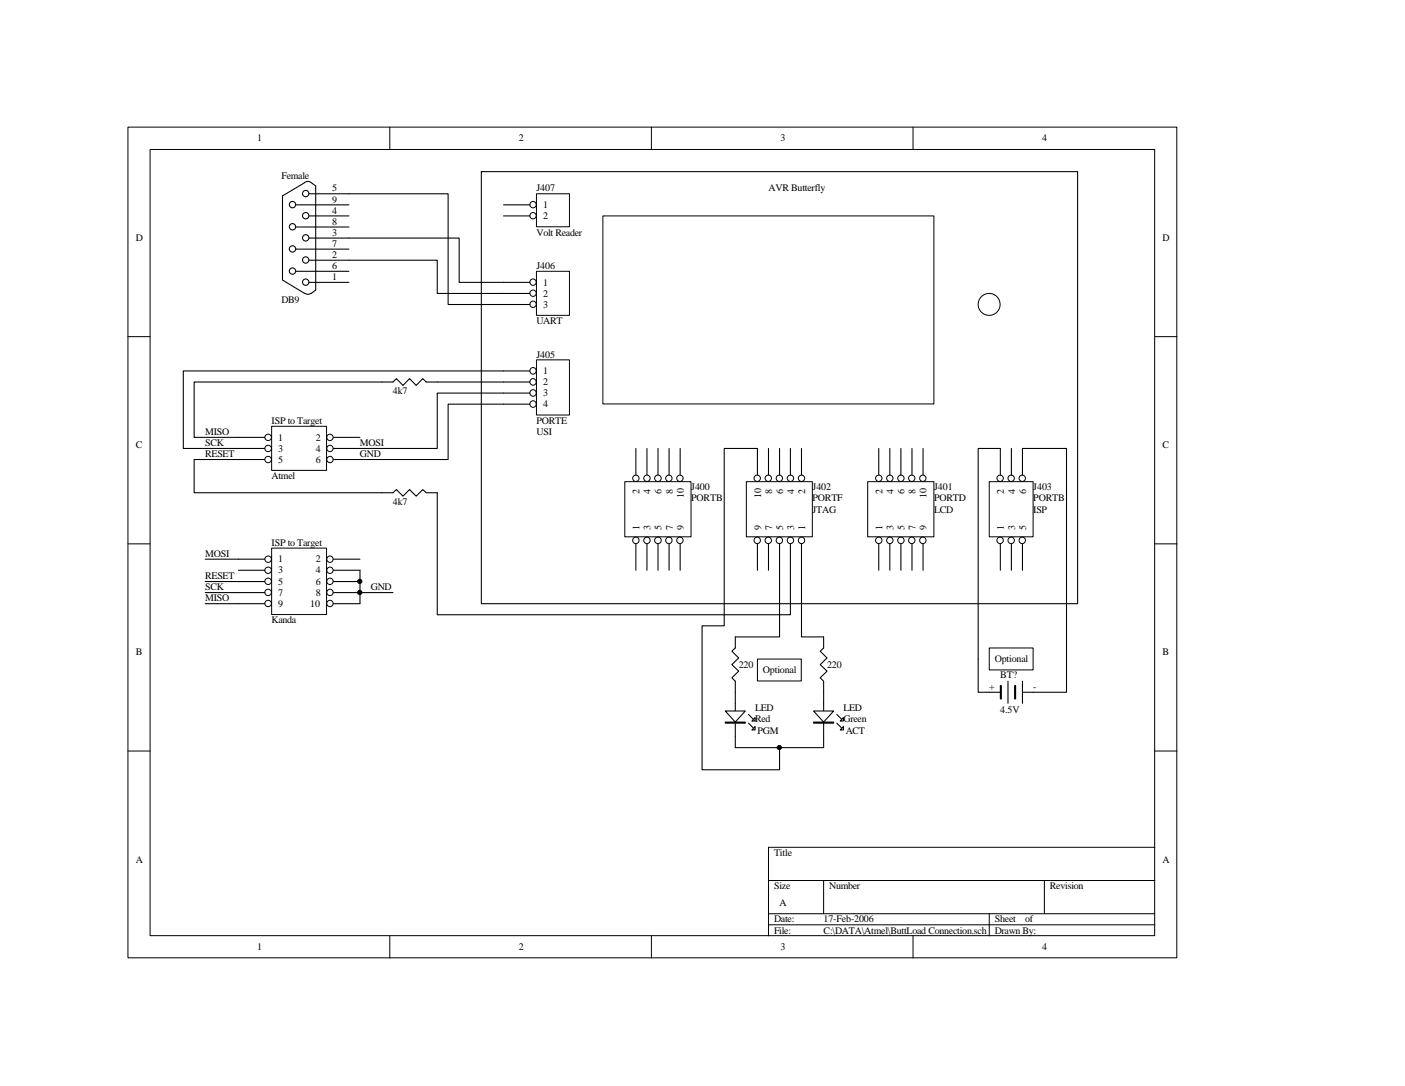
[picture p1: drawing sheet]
<svg xmlns="http://www.w3.org/2000/svg" width="279mm" height="216mm" viewBox="0 0 279 216" stroke-linecap="round" stroke-linejoin="round" font-family="sans-serif">
<g fill="none" stroke="#000" stroke-width=".2">
<path d="M25.4 25.3h208.6v165.1h-208.6zM29.8 29.7h199.8v156.3h-199.8zM77.5 25.3v4.4M129.5 25.3v4.4M181.6 25.3v4.4M25.4 66.9h4.4M229.7 66.9h4.4M25.4 108.1h4.4M229.7 108.1h4.4M25.4 149.3h4.4M229.7 149.3h4.4M152.8 175h76.9"/>
<path d="M163.8 175v6.7M207.7 175v6.7M229.7 168.4h-76.9v17.7M77.5 186.1v4.4M129.5 186.1v4.4M152.8 181.7h76.9M152.8 183.9h76.9M181.6 186.1v4.4M196.7 181.7v4.4"/>
</g>
<path d="M124.3 95.8h13.1v10.9h-13.1z" fill="#fff"/>
<g fill="none" stroke="#000" stroke-width=".2">
<path d="M124.2 95.8h13.2v10.9h-13.2z"/>
<circle cx="126.5" cy="95.1" r=".63"/>
<circle cx="128.7" cy="95.1" r=".63"/>
<circle cx="130.8" cy="95.1" r=".64"/>
<circle cx="133" cy="95.1" r=".63"/>
<circle cx="135.2" cy="95.1" r=".63"/>
<circle cx="126.4" cy="107.4" r=".64"/>
<circle cx="128.6" cy="107.4" r=".64"/>
<circle cx="130.8" cy="107.4" r=".65"/>
<circle cx="133" cy="107.4" r=".64"/>
<circle cx="135.2" cy="107.4" r=".64"/>
</g>
<path d="M126.4 89.2v5.2M128.7 89.2v5.2M130.9 89.2v5.2M133.1 89.2v5.2M135.3 89.2v5.2M126.4 108.1v5.3M128.7 108.1v5.3M130.9 108.1v5.3M133.1 108.1v5.3M135.3 108.1v5.3" fill="none" stroke="#000" stroke-width=".21"/>
<path d="M148.5 95.8h13v10.9h-13z" fill="#fff"/>
<g fill="none" stroke="#000" stroke-width=".2">
<path d="M148.4 95.8h13.1v10.9h-13.1z"/>
<circle cx="150.6" cy="95.1" r=".63"/>
<circle cx="152.8" cy="95.1" r=".63"/>
<circle cx="155" cy="95.1" r=".63"/>
<circle cx="157.2" cy="95.1" r=".63"/>
<circle cx="159.4" cy="95.1" r=".63"/>
<circle cx="150.6" cy="107.4" r=".64"/>
<circle cx="152.8" cy="107.4" r=".64"/>
<circle cx="155" cy="107.4" r=".64"/>
<circle cx="157.2" cy="107.4" r=".64"/>
<circle cx="159.4" cy="107.4" r=".64"/>
</g>
<path d="M150.6 89.2v5.2M152.8 89.2v5.2M155 89.2v5.2M157.2 89.2v5.2M159.4 89.2v5.2M150.6 108.1v5.3M152.8 108.1v5.3M155 108.1v5.3M157.2 108.1v5.3M159.4 108.1v5.3" fill="none" stroke="#000" stroke-width=".21"/>
<path d="M172.6 95.8h13.1v10.9h-13.1z" fill="#fff"/>
<g fill="none" stroke="#000" stroke-width=".2">
<path d="M172.6 95.8h13.1v10.9h-13.1z"/>
<circle cx="174.8" cy="95.1" r=".63"/>
<circle cx="177" cy="95.1" r=".63"/>
<circle cx="179.2" cy="95.1" r=".63"/>
<circle cx="181.3" cy="95.1" r=".63"/>
<circle cx="183.5" cy="95.1" r=".63"/>
<circle cx="174.7" cy="107.4" r=".64"/>
<circle cx="176.9" cy="107.4" r=".64"/>
<circle cx="179.1" cy="107.4" r=".64"/>
<circle cx="181.3" cy="107.4" r=".64"/>
<circle cx="183.5" cy="107.4" r=".64"/>
</g>
<path d="M174.8 89.2v5.2M177 89.2v5.2M179.2 89.2v5.2M181.4 89.2v5.2M183.6 89.2v5.2M174.8 108.1v5.3M177 108.1v5.3M179.2 108.1v5.3M181.4 108.1v5.3M183.6 108.1v5.3" fill="none" stroke="#000" stroke-width=".21"/>
<path d="M196.8 95.8h8.6v10.9h-8.6z" fill="#fff"/>
<g fill="none" stroke="#000" stroke-width=".2">
<path d="M196.7 95.8h8.7v10.9h-8.7z"/>
<circle cx="198.9" cy="95.1" r=".63"/>
<circle cx="201.1" cy="95.1" r=".63"/>
<circle cx="203.3" cy="95.1" r=".63"/>
<circle cx="198.9" cy="107.4" r=".64"/>
<circle cx="201.1" cy="107.4" r=".64"/>
<circle cx="203.3" cy="107.4" r=".64"/>
</g>
<path d="M198.9 89.2v5.2M201.1 89.2v5.2M203.3 89.2v5.2M198.9 108.1v5.3M201.1 108.1v5.3M203.3 108.1v5.3" fill="none" stroke="#000" stroke-width=".21"/>
<path d="M106.7 71.6h6.5v10.9h-6.5z" fill="#fff"/>
<g fill="none" stroke="#000" stroke-width=".2">
<path d="M106.7 71.5h6.5v11h-6.5z"/>
<circle cx="106" cy="73.7" r=".64"/>
<circle cx="106" cy="78.1" r=".64"/>
<circle cx="106" cy="75.9" r=".64"/>
<circle cx="106" cy="80.3" r=".64"/>
</g>
<path d="M100.1 73.7h5.3M100.1 75.9h5.3M100.1 78.1h5.3M100.1 80.3h5.3" fill="none" stroke="#000" stroke-width=".21"/>
<path d="M106.7 54h6.5v8.7h-6.5z" fill="#fff"/>
<g fill="none" stroke="#000" stroke-width=".2">
<path d="M106.7 53.9h6.5v8.8h-6.5z"/>
<circle cx="106" cy="58.3" r=".63"/>
<circle cx="106" cy="56.1" r=".63"/>
<circle cx="106" cy="60.5" r=".63"/>
</g>
<path d="M100.1 56.1h5.3M100.1 58.3h5.3M100.1 60.5h5.3" fill="none" stroke="#000" stroke-width=".21"/>
<path d="M106.7 38.6h6.5v6.5h-6.5z" fill="#fff"/>
<g fill="none" stroke="#000" stroke-width=".2">
<path d="M106.7 38.5h6.5v6.6h-6.5z"/>
<circle cx="106" cy="40.7" r=".63"/>
<circle cx="106" cy="42.9" r=".63"/>
</g>
<path d="M95.7 34.1h118.6v85.9h-118.6zM100.1 40.7h5.3M100.1 42.9h5.3" fill="none" stroke="#000" stroke-width=".21"/>
<path d="M119.9 43h65.8v37.3h-65.8z" fill="#fff"/>
<g fill="none" stroke="#000" stroke-width=".2">
<path d="M119.9 42.9h65.8v37.4h-65.8z"/>
<circle cx="196.7" cy="60.5" r="2.18"/>
</g>
<g fill="none" stroke="#000" stroke-width=".21">
<path d="M60.6 36.3l-4.4 2.6v16.8l4.4 2.6 .7 .2a2.45 2.45 0 0 0 1.5-.8v-20.7l-.9-.7M60.6 36.3l.7-.2 .6 .2M61.5 38.5h27.6v22h11M58.8 53.9h10.6M58.8 49.5h10.6M58.8 45.1h10.6M58.8 40.7h10.6M61.5 47.3h29.8v8.8h8.8M61.5 51.7h25.5v6.6h13.1M61.5 56.1h7.9M61.5 42.9h7.9"/>
<circle cx="60.8" cy="38.5" r=".63"/>
<circle cx="58.2" cy="53.9" r=".63"/>
<circle cx="58.2" cy="40.7" r=".63"/>
<circle cx="58.2" cy="45.1" r=".63"/>
<circle cx="58.2" cy="49.5" r=".63"/>
<circle cx="60.8" cy="47.3" r=".63"/>
<circle cx="60.8" cy="51.7" r=".63"/>
<circle cx="60.8" cy="56.1" r=".63"/>
<circle cx="60.8" cy="42.9" r=".63"/>
</g>
<path d="M54.1 84.8h10.8v8.7h-10.8z" fill="#fff"/>
<g fill="none" stroke="#000" stroke-width=".2">
<path d="M54 84.8h10.9v8.7h-10.9z"/>
<circle cx="53.3" cy="87" r=".64"/>
<circle cx="53.3" cy="91.4" r=".64"/>
<circle cx="53.3" cy="89.2" r=".64"/>
<circle cx="65.6" cy="87" r=".63"/>
<circle cx="65.6" cy="91.4" r=".63"/>
<circle cx="65.6" cy="89.2" r=".63"/>
</g>
<path d="M100.1 78.1h-13.1v11.1h-20.7M100.1 75.9h-15.3l-.7-.6-1.3 1.3-1.4-1.3-1.3 1.3-1.3-1.3-.7 .6h-39.5v11.1h14.1M100.1 73.7h-63.7v15.5h16.3M52.7 91.4h-14.1v6.6h39.5l.7-.7 1.3 1.3 1.3-1.3 1.4 1.3 1.3-1.3 .7 .7h2.2v24.2h70.2v-8.8M66.3 87h5.3M100.1 80.3h-11v11.1h-22.8M146.2 126.6v2.2l-.7 .7 1.4 1.3-1.4 1.3 1.4 1.3-1.4 1.3 .7 .7v13.2M163.8 126.6v2.2l-.7 .7 1.4 1.3-1.4 1.3 1.4 1.3-1.4 1.3 .7 .7v2.2M148.8 143.8l.9 .9M148.8 142l.9 .9" fill="none" stroke="#000" stroke-width=".21"/>
<g fill="#fff" stroke="#000" stroke-width=".21">
<path d="M144.2 141.4h4l-2 2.2z" fill-rule="evenodd"/>
<path d="M144.2 143.6h4v.2h-4z" fill-rule="evenodd"/>
<path d="M150.2 144.4v.7h-.7z" fill-rule="evenodd"/>
<path d="M150.2 142.7v.6h-.7z" fill-rule="evenodd"/>
</g>
<path d="M163.8 137.6v11M166.4 143.8l.9 .9M166.4 142l.9 .9" fill="none" stroke="#000" stroke-width=".21"/>
<g fill="#fff" stroke="#000" stroke-width=".21">
<path d="M161.8 141.4h4l-2 2.2z" fill-rule="evenodd"/>
<path d="M161.8 143.6h4v.2h-4z" fill-rule="evenodd"/>
<path d="M167.7 144.4v.7h-.6z" fill-rule="evenodd"/>
<path d="M167.7 142.7v.6h-.6z" fill-rule="evenodd"/>
</g>
<path d="M150.6 89.2h-6.6v35.2h-4.4v28.6h15.4v-4.4M155 113.4v13.2h-8.8M159.4 113.4v13.2h4.4M146.2 148.6h17.6" fill="none" stroke="#000" stroke-width=".21"/>
<circle cx="155" cy="148.6" r=".42" fill="#000" stroke="#000" stroke-width=".2"/>
<path d="M54.1 109h10.8v13.2h-10.8z" fill="#fff"/>
<g fill="none" stroke="#000" stroke-width=".2">
<path d="M54 109h10.9v13.2h-10.9z"/>
<circle cx="53.3" cy="120" r=".64"/>
<circle cx="53.3" cy="113.4" r=".64"/>
<circle cx="53.3" cy="115.6" r=".64"/>
<circle cx="53.3" cy="117.8" r=".64"/>
<circle cx="53.3" cy="111.2" r=".64"/>
<circle cx="65.6" cy="113.4" r=".63"/>
<circle cx="65.6" cy="120" r=".63"/>
<circle cx="65.6" cy="115.6" r=".63"/>
<circle cx="65.6" cy="117.8" r=".63"/>
<circle cx="65.6" cy="111.2" r=".63"/>
</g>
<g fill="none" stroke="#000" stroke-width=".21">
<path d="M198.9 89.2h-4.4v41.8M40.8 111.2h11.9M40.8 115.6h11.9M40.8 117.8h11.9M47.4 113.4h5.3M66.3 111.2h5.3M66.3 113.4h5.3v6.6h-5.3M66.3 115.6h5.3M66.3 117.8h11.8M40.8 120h11.9M196.7 137.6h2.2M200.4 135.4v4.4"/>
<path d="M203.3 137.6h2.2M203.3 135.4v4.4"/>
</g>
<g fill="#000" stroke="#000" stroke-width=".2">
<circle cx="71.5" cy="115.6" r=".43"/>
<circle cx="71.5" cy="117.8" r=".43"/>
</g>
<g fill="#fff" stroke="#000" stroke-width=".21">
<path d="M201.8 136.3h.2v2.6h-.2z" fill-rule="evenodd"/>
<path d="M198.9 136.3h.2v2.6h-.2z" fill-rule="evenodd"/>
</g>
<path d="M203.3 89.2h8.8v48.4h-6.6M194.5 131v6.6h2.2" fill="none" stroke="#000" stroke-width=".21"/>
<path d="M150.7 131.1h8.6v4.3h-8.6z" fill="#fff"/>
<path d="M150.6 131h8.7v4.4h-8.7z" fill="none" stroke="#000" stroke-width=".2"/>
<path d="M196.8 128.9h8.6v4.3h-8.6z" fill="#fff"/>
<path d="M196.7 128.8h8.7v4.4h-8.7z" fill="none" stroke="#000" stroke-width=".2"/>
<g font-size="2">
<text x="51.1" y="28.1">1</text>
<text x="103.2" y="28.1">2</text>
<text x="155.2" y="28.1">3</text>
<text x="207.3" y="28.1">4</text>
<text x="56" y="35.6">Female</text>
<text x="66.1" y="40.3">9</text>
<text x="66.1" y="38.1">5</text>
<text x="106.7" y="38.1">J407</text>
<text x="108" y="41.4">1</text>
<text x="152.8" y="38.1">AVR Butterfly</text>
<text x="27" y="48">D</text>
<text x="66.1" y="46.9">3</text>
<text x="66.1" y="44.7">8</text>
<text x="66.1" y="42.5">4</text>
<text x="106.7" y="46.9">Volt Reader</text>
<text x="108" y="43.6">2</text>
<text x="231.2" y="48">D</text>
<text x="66.1" y="53.5">6</text>
<text x="66.1" y="51.3">2</text>
<text x="66.1" y="49.1">7</text>
<text x="106.7" y="53.5">J406</text>
<text x="66.1" y="55.7">1</text>
<text x="108" y="56.8">1</text>
<text x="108" y="59">2</text>
<text x="56" y="60.3">DB9</text>
<text x="106.7" y="64.5">UART</text>
<text x="108" y="61.2">3</text>
<text x="106.7" y="71.1">J405</text>
<text x="108" y="74.4">1</text>
<text x="108" y="76.6">2</text>
<text x="78.1" y="78.4">4k7</text>
<text x="108" y="78.8">3</text>
<text x="108" y="81">4</text>
<text x="27" y="89.2">C</text>
<text x="40.8" y="88.7">SCK</text>
<text x="40.8" y="86.5">MISO</text>
<text x="54" y="84.3">ISP to Target</text>
<text x="55.3" y="87.6">1</text>
<text x="55.3" y="89.8">3</text>
<text x="62.8" y="87.6">2</text>
<text x="62.8" y="89.8">4</text>
<text x="71.6" y="88.7">MOSI</text>
<text x="106.7" y="84.3">PORTE</text>
<text x="106.7" y="86.5">USI</text>
<text x="231.2" y="89.2">C</text>
<text x="40.8" y="90.9">RESET</text>
<text x="54" y="95.3">Atmel</text>
<text x="55.3" y="92">5</text>
<text x="62.8" y="92">6</text>
<text x="71.6" y="90.9">GND</text>
<text x="78.1" y="100.4">4k7</text>
<text x="127.2" y="98.2" transform="rotate(-90 127.2 98.2)">2</text>
<text x="129.4" y="98.2" transform="rotate(-90 129.4 98.2)">4</text>
<text x="131.6" y="98.2" transform="rotate(-90 131.6 98.2)">6</text>
<text x="133.8" y="98.2" transform="rotate(-90 133.8 98.2)">8</text>
<text x="136" y="99.1" transform="rotate(-90 136 99.1)">10</text>
<text x="137.5" y="97.5">J400</text>
<text x="137.5" y="99.7">PORTB</text>
<text x="151.3" y="99.1" transform="rotate(-90 151.3 99.1)">10</text>
<text x="153.5" y="98.2" transform="rotate(-90 153.5 98.2)">8</text>
<text x="155.7" y="98.2" transform="rotate(-90 155.7 98.2)">6</text>
<text x="157.9" y="98.2" transform="rotate(-90 157.9 98.2)">4</text>
<text x="160.1" y="98.2" transform="rotate(-90 160.1 98.2)">2</text>
<text x="161.6" y="101.9">JTAG</text>
<text x="161.6" y="97.5">J402</text>
<text x="161.6" y="99.7">PORTF</text>
<text x="175.5" y="98.2" transform="rotate(-90 175.5 98.2)">2</text>
<text x="177.7" y="98.2" transform="rotate(-90 177.7 98.2)">4</text>
<text x="179.9" y="98.2" transform="rotate(-90 179.9 98.2)">6</text>
<text x="182.1" y="98.2" transform="rotate(-90 182.1 98.2)">8</text>
<text x="184.3" y="99.1" transform="rotate(-90 184.3 99.1)">10</text>
<text x="185.8" y="97.5">J401</text>
<text x="185.8" y="99.7">PORTD</text>
<text x="185.8" y="101.9">LCD</text>
<text x="199.6" y="98.2" transform="rotate(-90 199.6 98.2)">2</text>
<text x="201.8" y="98.2" transform="rotate(-90 201.8 98.2)">4</text>
<text x="204" y="98.2" transform="rotate(-90 204 98.2)">6</text>
<text x="205.5" y="97.5">J403</text>
<text x="205.5" y="99.7">PORTB</text>
<text x="205.5" y="101.9">ISP</text>
<text x="127.2" y="105.5" transform="rotate(-90 127.2 105.5)">1</text>
<text x="129.4" y="105.5" transform="rotate(-90 129.4 105.5)">3</text>
<text x="131.6" y="105.5" transform="rotate(-90 131.6 105.5)">5</text>
<text x="133.8" y="105.5" transform="rotate(-90 133.8 105.5)">7</text>
<text x="136" y="105.5" transform="rotate(-90 136 105.5)">9</text>
<text x="151.3" y="105.5" transform="rotate(-90 151.3 105.5)">9</text>
<text x="153.5" y="105.5" transform="rotate(-90 153.5 105.5)">7</text>
<text x="155.7" y="105.5" transform="rotate(-90 155.7 105.5)">5</text>
<text x="157.9" y="105.5" transform="rotate(-90 157.9 105.5)">3</text>
<text x="160.1" y="105.5" transform="rotate(-90 160.1 105.5)">1</text>
<text x="175.5" y="105.5" transform="rotate(-90 175.5 105.5)">1</text>
<text x="177.7" y="105.5" transform="rotate(-90 177.7 105.5)">3</text>
<text x="179.9" y="105.5" transform="rotate(-90 179.9 105.5)">5</text>
<text x="182.1" y="105.5" transform="rotate(-90 182.1 105.5)">7</text>
<text x="184.3" y="105.5" transform="rotate(-90 184.3 105.5)">9</text>
<text x="199.6" y="105.5" transform="rotate(-90 199.6 105.5)">1</text>
<text x="201.8" y="105.5" transform="rotate(-90 201.8 105.5)">3</text>
<text x="204" y="105.5" transform="rotate(-90 204 105.5)">5</text>
<text x="40.8" y="110.7">MOSI</text>
<text x="54" y="108.5">ISP to Target</text>
<text x="55.3" y="111.8">1</text>
<text x="62.8" y="111.8">2</text>
<text x="40.8" y="115.1">RESET</text>
<text x="40.8" y="117.3">SCK</text>
<text x="40.8" y="119.5">MISO</text>
<text x="55.3" y="114">3</text>
<text x="55.3" y="116.2">5</text>
<text x="55.3" y="118.4">7</text>
<text x="62.8" y="114">4</text>
<text x="62.8" y="116.2">6</text>
<text x="62.8" y="118.4">8</text>
<text x="73.7" y="117.3">GND</text>
<text x="54" y="124">Kanda</text>
<text x="55.3" y="120.6">9</text>
<text x="61.7" y="120.6">10</text>
<text x="27" y="130.3">B</text>
<text x="197.8" y="131.7">Optional</text>
<text x="231.2" y="130.3">B</text>
<text x="146.9" y="132.8">220</text>
<text x="151.7" y="133.9">Optional</text>
<text x="164.5" y="132.8">220</text>
<text x="196.7" y="137.2">+</text>
<text x="198.9" y="134.7">BT?</text>
<text x="205.5" y="137.2">-</text>
<text x="150.2" y="141.4">LED</text>
<text x="150.2" y="143.6">Red</text>
<text x="167.7" y="141.4">LED</text>
<text x="167.7" y="143.6">Green</text>
<text x="198.9" y="141.8">4.5V</text>
<text x="150.6" y="146">PGM</text>
<text x="168.2" y="146">ACT</text>
<text x="27" y="171.5">A</text>
<text x="153.9" y="170.2">Title</text>
<text x="231.2" y="171.5">A</text>
<text x="153.9" y="176.8">Size</text>
<text x="164.9" y="176.8">Number</text>
<text x="208.8" y="176.8">Revision</text>
<text x="153.9" y="183.4">Date:</text>
<text x="153.9" y="185.6">File:</text>
<text x="155" y="180.1">A</text>
<text x="163.8" y="183.4">17-Feb-2006</text>
<text x="163.8" y="185.6">C:\DATA\Atmel\ButtLoad Connection.sch</text>
<text x="197.8" y="183.4">Sheet</text>
<text x="197.8" y="185.6">Drawn By:</text>
<text x="203.8" y="183.4">of</text>
<text x="51.1" y="188.9">1</text>
<text x="103.2" y="188.9">2</text>
<text x="155.2" y="188.9">3</text>
<text x="207.3" y="188.9">4</text>
</g>
</svg>
